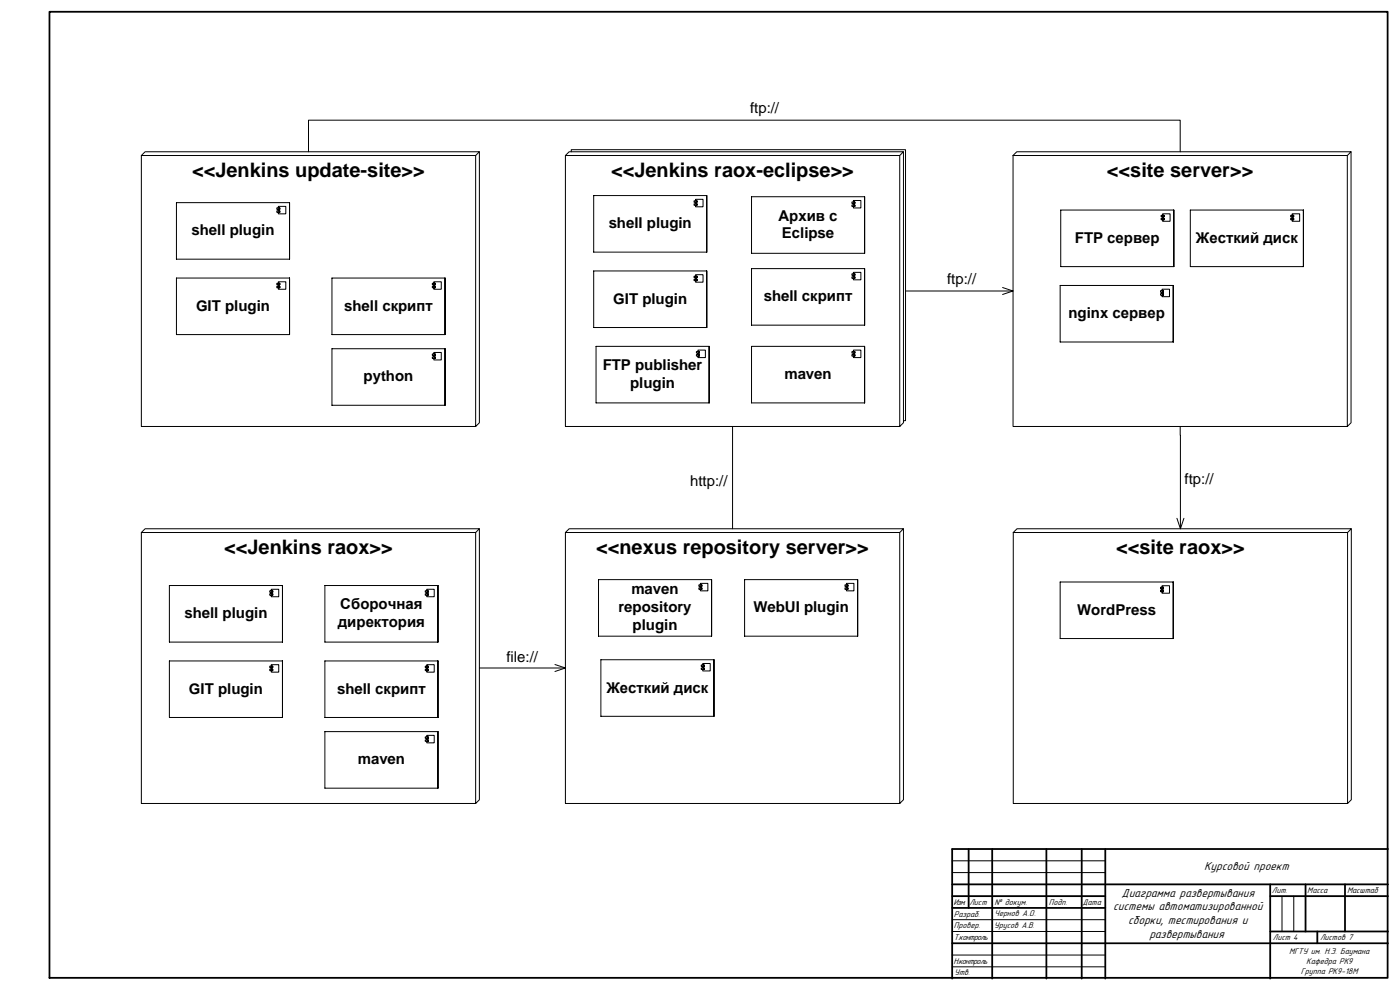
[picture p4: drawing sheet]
<svg xmlns="http://www.w3.org/2000/svg" width="594mm" height="420mm" viewBox="0 0 594 420" stroke-linecap="round" stroke-linejoin="round" font-family="sans-serif">
<path d="M430 66l1.6-1.6h141.9l-1.6 1.6zM430 66v115h141.9M571.9 66v115M573.5 64.4v115l-1.6 1.6" fill="none" stroke="#000" stroke-width=".42"/>
<path d="M450.3 89.2v23.9h47.9v-23.9zM450.3 89.2h47.9v23.9v-23.9z" fill-rule="evenodd" fill="#fff"/>
<path d="M450.3 89.2h47.9v23.9h-47.9z" fill="none" stroke="#000" stroke-width=".42"/>
<path d="M493.5 90.7v.7h.6v.6h-.6v.6h.6v.7h-.6v.6h3.2v-3.2zM492.9 92.6v.7h1.2v-.7zM492.9 91.4v.6h1.2v-.6z" fill-rule="evenodd" fill="#fff"/>
<path d="M492.9 92.6h1.2v.7h-1.2zM492.9 91.4h1.2v.6h-1.2zM493.5 90.7h3.2v3.2h-3.2v-.6h.6v-.7h-.6v-.6h.6v-.6h-.6z" fill="none" stroke="#000" stroke-width=".42"/>
<path d="M450 121.2v24h48v-24zM450 121.2h48v24v-24z" fill-rule="evenodd" fill="#fff"/>
<path d="M450 121.2h48v24h-48z" fill="none" stroke="#000" stroke-width=".42"/>
<path d="M493.2 122.7v.7h.7v.6h-.7v.6h.7v.7h-.7v.6h3.2v-3.2zM492.6 124.6v.7h1.3v-.7zM492.6 123.4v.6h1.3v-.6z" fill-rule="evenodd" fill="#fff"/>
<path d="M492.6 124.6h1.3v.7h-1.3zM492.6 123.4h1.3v.6h-1.3zM493.2 122.7h3.2v3.2h-3.2v-.6h.7v-.7h-.7v-.6h.7v-.6h-.7z" fill="none" stroke="#000" stroke-width=".42"/>
<path d="M505.2 89.2v23.9h48.1v-23.9zM505.2 89.2h48.1v23.9v-23.9z" fill-rule="evenodd" fill="#fff"/>
<path d="M505.2 89.2h48.1v23.9h-48.1z" fill="none" stroke="#000" stroke-width=".42"/>
<path d="M548.5 90.7v.7h.6v.6h-.6v.6h.6v.7h-.6v.6h3.2v-3.2zM547.9 92.6v.7h1.2v-.7zM547.9 91.4v.6h1.2v-.6z" fill-rule="evenodd" fill="#fff"/>
<path d="M547.9 92.6h1.2v.7h-1.2zM547.9 91.4h1.2v.6h-1.2zM548.5 90.7h3.2v3.2h-3.2v-.6h.6v-.7h-.6v-.6h.6v-.6h-.6z" fill="none" stroke="#000" stroke-width=".42"/>
<path d="M60 226v115h141.9v-115zM60 226l1.6-1.6h141.9l-1.6 1.6zM201.9 226v115l1.6-1.6v-115zM61.6 224.4h141.9v115v-115z" fill-rule="evenodd" fill="#fff"/>
<path d="M60 226l1.6-1.6h141.9l-1.6 1.6zM60 226v115h141.9M201.9 226v115M203.5 224.4v115l-1.6 1.6" fill="none" stroke="#000" stroke-width=".42"/>
<path d="M137.9 280.5v24h48v-24zM137.9 280.5h48v24v-24z" fill-rule="evenodd" fill="#fff"/>
<path d="M137.9 280.5h48v24h-48z" fill="none" stroke="#000" stroke-width=".42"/>
<path d="M181.1 282.1v.6h.7v.7h-.7v.6h.7v.6h-.7v.7h3.2v-3.2zM180.5 284v.6h1.3v-.6zM180.5 282.7v.7h1.3v-.7z" fill-rule="evenodd" fill="#fff"/>
<path d="M180.5 284h1.3v.6h-1.3zM180.5 282.7h1.3v.7h-1.3zM181.1 282.1h3.2v3.2h-3.2v-.7h.7v-.6h-.7v-.6h.7v-.7h-.7z" fill="none" stroke="#000" stroke-width=".42"/>
<path d="M71.9 248.5v24h48v-24zM71.9 248.5h48v24v-24z" fill-rule="evenodd" fill="#fff"/>
<path d="M71.9 248.5h48v24h-48z" fill="none" stroke="#000" stroke-width=".42"/>
<path d="M115.1 250.1v.6h.7v.7h-.7v.6h.7v.6h-.7v.7h3.2v-3.2zM114.5 252v.6h1.3v-.6zM114.5 250.7v.7h1.3v-.7z" fill-rule="evenodd" fill="#fff"/>
<path d="M114.5 252h1.3v.6h-1.3zM114.5 250.7h1.3v.7h-1.3zM115.1 250.1h3.2v3.2h-3.2v-.7h.7v-.6h-.7v-.6h.7v-.7h-.7z" fill="none" stroke="#000" stroke-width=".42"/>
<path d="M71.9 280.5v24h48v-24zM71.9 280.5h48v24v-24z" fill-rule="evenodd" fill="#fff"/>
<path d="M71.9 280.5h48v24h-48z" fill="none" stroke="#000" stroke-width=".42"/>
<path d="M115.1 282.1v.6h.7v.7h-.7v.6h.7v.6h-.7v.7h3.2v-3.2zM114.5 284v.6h1.3v-.6zM114.5 282.7v.7h1.3v-.7z" fill-rule="evenodd" fill="#fff"/>
<path d="M114.5 284h1.3v.6h-1.3zM114.5 282.7h1.3v.7h-1.3zM115.1 282.1h3.2v3.2h-3.2v-.7h.7v-.6h-.7v-.6h.7v-.7h-.7z" fill="none" stroke="#000" stroke-width=".42"/>
<path d="M137.9 248.5v24h48v-24zM137.9 248.5h48v24v-24z" fill-rule="evenodd" fill="#fff"/>
<path d="M137.9 248.5h48v24h-48z" fill="none" stroke="#000" stroke-width=".42"/>
<path d="M181.1 250.1v.6h.7v.7h-.7v.6h.7v.6h-.7v.7h3.2v-3.2zM180.5 252v.6h1.3v-.6zM180.5 250.7v.7h1.3v-.7z" fill-rule="evenodd" fill="#fff"/>
<path d="M180.5 252h1.3v.6h-1.3zM180.5 250.7h1.3v.7h-1.3zM181.1 250.1h3.2v3.2h-3.2v-.7h.7v-.6h-.7v-.6h.7v-.7h-.7z" fill="none" stroke="#000" stroke-width=".42"/>
<path d="M240 226v115h141.9v-115zM240 226l1.6-1.6h141.9l-1.6 1.6zM383.5 224.4l-1.6 1.6v115l1.6-1.6zM241.6 224.4h141.9v115v-115z" fill-rule="evenodd" fill="#fff"/>
<path d="M240 226l1.6-1.6h141.9l-1.6 1.6zM240 226v115h141.9M381.9 226v115M383.5 224.4v115l-1.6 1.6" fill="none" stroke="#000" stroke-width=".42"/>
<path d="M137.9 310.5v24h48v-24zM137.9 310.5h48v24v-24z" fill-rule="evenodd" fill="#fff"/>
<path d="M137.9 310.5h48v24h-48z" fill="none" stroke="#000" stroke-width=".42"/>
<path d="M181.1 312.1v.6h.7v.7h-.7v.6h.7v.6h-.7v.7h3.2v-3.2zM180.5 314v.6h1.3v-.6zM180.5 312.7v.7h1.3v-.7z" fill-rule="evenodd" fill="#fff"/>
<path d="M180.5 314h1.3v.6h-1.3zM180.5 312.7h1.3v.7h-1.3zM181.1 312.1h3.2v3.2h-3.2v-.7h.7v-.6h-.7v-.6h.7v-.7h-.7z" fill="none" stroke="#000" stroke-width=".42"/>
<path d="M240 66v115h141.9v-115zM240 66l1.6-1.6h141.9l-1.6 1.6zM383.5 64.4l-1.6 1.6v115l1.6-1.6zM242.5 63.5v.9h141v114.1h.9v-115z" fill-rule="evenodd" fill="#fff"/>
<path d="M240 66l1.6-1.6h141.9l-1.6 1.6zM240 66v115h141.9M242.5 64.4v-.9h141.9v115h-.9M381.9 66v115M383.5 64.4v115l-1.6 1.6" fill="none" stroke="#000" stroke-width=".42"/>
<path d="M60 66v115h141.9v-115zM60 66l1.6-1.6h141.9l-1.6 1.6zM203.5 64.4l-1.6 1.6v115l1.6-1.6zM61.6 64.4h141.9v115v-115z" fill-rule="evenodd" fill="#fff"/>
<path d="M60 66l1.6-1.6h141.9l-1.6 1.6zM60 66v115h141.9M201.9 66v115M203.5 64.4v115l-1.6 1.6" fill="none" stroke="#000" stroke-width=".42"/>
<path d="M253 147v24h48v-24zM253 147h48v24v-24z" fill-rule="evenodd" fill="#fff"/>
<path d="M253 147h48v24h-48z" fill="none" stroke="#000" stroke-width=".42"/>
<path d="M296.2 148.6v.6h.7v.7h-.7v.6h.7v.6h-.7v.7h3.2v-3.2zM295.6 150.5v.6h1.3v-.6zM295.6 149.2v.7h1.3v-.7z" fill-rule="evenodd" fill="#fff"/>
<path d="M295.6 150.5h1.3v.6h-1.3zM295.6 149.2h1.3v.7h-1.3zM296.2 148.6h3.2v3.2h-3.2v-.7h.7v-.6h-.7v-.6h.7v-.7h-.7z" fill="none" stroke="#000" stroke-width=".42"/>
<path d="M254 246v24h48v-24zM254 246h48v24v-24z" fill-rule="evenodd" fill="#fff"/>
<path d="M254 246h48v24h-48z" fill="none" stroke="#000" stroke-width=".42"/>
<path d="M297.3 247.6v.6h.6v.7h-.6v.6h.6v.6h-.6v.7h3.2v-3.2zM296.7 249.5v.6h1.2v-.6zM296.7 248.2v.7h1.2v-.7z" fill-rule="evenodd" fill="#fff"/>
<path d="M296.7 249.5h1.2v.6h-1.2zM296.7 248.2h1.2v.7h-1.2zM297.3 247.6h3.2v3.2h-3.2v-.7h.6v-.6h-.6v-.6h.6v-.7h-.6z" fill="none" stroke="#000" stroke-width=".42"/>
<path d="M316.1 246v24h47.9v-24zM316.1 246h47.9v24v-24z" fill-rule="evenodd" fill="#fff"/>
<path d="M316.1 246h47.9v24h-47.9z" fill="none" stroke="#000" stroke-width=".42"/>
<path d="M359.3 247.6v.6h.6v.7h-.6v.6h.6v.6h-.6v.7h3.2v-3.2zM358.7 249.5v.6h1.2v-.6zM358.7 248.2v.7h1.2v-.7z" fill-rule="evenodd" fill="#fff"/>
<path d="M358.7 249.5h1.2v.6h-1.2zM358.7 248.2h1.2v.7h-1.2zM359.3 247.6h3.2v3.2h-3.2v-.7h.6v-.6h-.6v-.6h.6v-.7h-.6z" fill="none" stroke="#000" stroke-width=".42"/>
<path d="M319 83.5v24h48v-24zM319 83.5h48v24v-24z" fill-rule="evenodd" fill="#fff"/>
<path d="M319 83.5h48v24h-48z" fill="none" stroke="#000" stroke-width=".42"/>
<path d="M362.2 85.1v.6h.7v.7h-.7v.6h.7v.6h-.7v.7h3.2v-3.2zM361.6 87v.6h1.3v-.6zM361.6 85.7v.7h1.3v-.7z" fill-rule="evenodd" fill="#fff"/>
<path d="M361.6 87h1.3v.6h-1.3zM361.6 85.7h1.3v.7h-1.3zM362.2 85.1h3.2v3.2h-3.2v-.7h.7v-.6h-.7v-.6h.7v-.7h-.7z" fill="none" stroke="#000" stroke-width=".42"/>
<path d="M140.9 118v24h48v-24zM140.9 118h48v24v-24z" fill-rule="evenodd" fill="#fff"/>
<path d="M140.9 118h48v24h-48z" fill="none" stroke="#000" stroke-width=".42"/>
<path d="M184.1 119.6v.6h.7v.7h-.7v.6h.7v.6h-.7v.7h3.2v-3.2zM183.5 121.5v.6h1.3v-.6zM183.5 120.2v.7h1.3v-.7z" fill-rule="evenodd" fill="#fff"/>
<path d="M184.1 119.6h3.2v3.2h-3.2v-.7h.7v-.6h-.7v-.6h.7v-.7h-.7zM183.5 121.5h1.3v.6h-1.3zM183.5 120.2h1.3v.7h-1.3z" fill="none" stroke="#000" stroke-width=".42"/>
<path d="M74.9 86v24h48v-24zM74.9 86h48v24v-24z" fill-rule="evenodd" fill="#fff"/>
<path d="M74.9 86h48v24h-48z" fill="none" stroke="#000" stroke-width=".42"/>
<path d="M118.1 87.6v.6h.7v.7h-.7v.6h.7v.6h-.7v.7h3.2v-3.2zM117.5 89.5v.6h1.3v-.6zM117.5 88.2v.7h1.3v-.7z" fill-rule="evenodd" fill="#fff"/>
<path d="M117.5 89.5h1.3v.6h-1.3zM117.5 88.2h1.3v.7h-1.3zM118.1 87.6h3.2v3.2h-3.2v-.7h.7v-.6h-.7v-.6h.7v-.7h-.7z" fill="none" stroke="#000" stroke-width=".42"/>
<path d="M74.9 118v24h48v-24zM74.9 118h48v24v-24z" fill-rule="evenodd" fill="#fff"/>
<path d="M74.9 118h48v24h-48z" fill="none" stroke="#000" stroke-width=".42"/>
<path d="M118.1 119.6v.6h.7v.7h-.7v.6h.7v.6h-.7v.7h3.2v-3.2zM117.5 121.5v.6h1.3v-.6zM117.5 120.2v.7h1.3v-.7z" fill-rule="evenodd" fill="#fff"/>
<path d="M118.1 119.6h3.2v3.2h-3.2v-.7h.7v-.6h-.7v-.6h.7v-.7h-.7zM117.5 121.5h1.3v.6h-1.3zM117.5 120.2h1.3v.7h-1.3z" fill="none" stroke="#000" stroke-width=".42"/>
<path d="M140.9 148v24h48v-24zM140.9 148h48v24v-24z" fill-rule="evenodd" fill="#fff"/>
<path d="M140.9 148h48v24h-48z" fill="none" stroke="#000" stroke-width=".42"/>
<path d="M184.1 149.6v.6h.7v.7h-.7v.6h.7v.6h-.7v.7h3.2v-3.2zM183.5 151.5v.6h1.3v-.6zM183.5 150.2v.7h1.3v-.7z" fill-rule="evenodd" fill="#fff"/>
<path d="M183.5 151.5h1.3v.6h-1.3zM183.5 150.2h1.3v.7h-1.3zM184.1 149.6h3.2v3.2h-3.2v-.7h.7v-.6h-.7v-.6h.7v-.7h-.7z" fill="none" stroke="#000" stroke-width=".42"/>
<path d="M255.1 280v24h48v-24zM255.1 280h48v24v-24z" fill-rule="evenodd" fill="#fff"/>
<path d="M255.1 280h48v24h-48z" fill="none" stroke="#000" stroke-width=".42"/>
<path d="M298.3 281.6v.6h.6v.7h-.6v.6h.6v.6h-.6v.7h3.2v-3.2zM297.7 283.5v.6h1.2v-.6zM297.7 282.2v.7h1.2v-.7z" fill-rule="evenodd" fill="#fff"/>
<path d="M203.5 283.5h36.5M235.6 282l4.4 1.5-4.4 1.5M297.7 283.5h1.2v.6h-1.2zM297.7 282.2h1.2v.7h-1.2zM298.3 281.6h3.2v3.2h-3.2v-.7h.6v-.6h-.6v-.6h.6v-.7h-.6z" fill="none" stroke="#000" stroke-width=".42"/>
<path d="M21 5h568v410h-568z" fill="none" stroke="#000" stroke-width=".76"/>
<path d="M215 275.2h13.4v7.6h-13.4z" fill-rule="evenodd" fill="#fff"/>
<path d="M310.9 181v43.4" fill="none" stroke="#000" stroke-width=".42"/>
<path d="M293 200.6h15.8v7.6h-15.8z" fill-rule="evenodd" fill="#fff"/>
<path d="M384.4 123.5h45.6M425.6 122l4.4 1.5-4.4 1.5" fill="none" stroke="#000" stroke-width=".42"/>
<g fill="#fff">
<path d="M402 114.6h12.3v7.6h-12.3z" fill-rule="evenodd"/>
<path d="M319 114v24h48v-24zM319 114h48v24v-24z" fill-rule="evenodd"/>
</g>
<path d="M319 114h48v24h-48z" fill="none" stroke="#000" stroke-width=".42"/>
<path d="M362.2 115.6v.6h.7v.7h-.7v.6h.7v.6h-.7v.7h3.2v-3.2zM361.6 117.5v.6h1.3v-.6zM361.6 116.2v.7h1.3v-.7z" fill-rule="evenodd" fill="#fff"/>
<path d="M361.6 117.5h1.3v.6h-1.3zM361.6 116.2h1.3v.7h-1.3zM362.2 115.6h3.2v3.2h-3.2v-.7h.7v-.6h-.7v-.6h.7v-.7h-.7z" fill="none" stroke="#000" stroke-width=".42"/>
<path d="M319 147v24h48v-24zM319 147h48v24v-24z" fill-rule="evenodd" fill="#fff"/>
<path d="M319 147h48v24h-48z" fill="none" stroke="#000" stroke-width=".42"/>
<path d="M362.2 148.6v.6h.7v.7h-.7v.6h.7v.6h-.7v.7h3.2v-3.2zM361.6 150.5v.6h1.3v-.6zM361.6 149.2v.7h1.3v-.7z" fill-rule="evenodd" fill="#fff"/>
<path d="M131 64.4v-13.4h370v13.4M361.6 150.5h1.3v.6h-1.3zM361.6 149.2h1.3v.7h-1.3zM362.2 148.6h3.2v3.2h-3.2v-.7h.7v-.6h-.7v-.6h.7v-.7h-.7z" fill="none" stroke="#000" stroke-width=".42"/>
<g fill="#fff">
<path d="M318.4 42.1h12.3v7.6h-12.3z" fill-rule="evenodd"/>
<path d="M430.1 226v115h141.9v-115zM430.1 226l1.6-1.6h141.9l-1.6 1.6zM573.6 224.4l-1.6 1.6v115l1.6-1.6zM431.7 224.4h141.9v115v-115z" fill-rule="evenodd"/>
</g>
<path d="M430.1 226l1.6-1.6h141.9l-1.6 1.6zM430.1 226v115h141.9M572 226v115M573.6 224.4v115l-1.6 1.6" fill="none" stroke="#000" stroke-width=".42"/>
<path d="M252 83v24h48v-24zM252 83h48v24v-24z" fill-rule="evenodd" fill="#fff"/>
<path d="M252 83h48v24h-48z" fill="none" stroke="#000" stroke-width=".42"/>
<path d="M295.2 84.6v.6h.7v.7h-.7v.6h.7v.6h-.7v.7h3.2v-3.2zM294.6 86.5v.6h1.3v-.6zM294.6 85.2v.7h1.3v-.7z" fill-rule="evenodd" fill="#fff"/>
<path d="M294.6 86.5h1.3v.6h-1.3zM294.6 85.2h1.3v.7h-1.3zM295.2 84.6h3.2v3.2h-3.2v-.7h.7v-.6h-.7v-.6h.7v-.7h-.7z" fill="none" stroke="#000" stroke-width=".42"/>
<path d="M252 115v24h48v-24zM252 115h48v24v-24z" fill-rule="evenodd" fill="#fff"/>
<path d="M252 115h48v24h-48z" fill="none" stroke="#000" stroke-width=".42"/>
<path d="M295.2 116.6v.6h.7v.7h-.7v.6h.7v.6h-.7v.7h3.2v-3.2zM294.6 118.5v.6h1.3v-.6zM294.6 117.2v.7h1.3v-.7z" fill-rule="evenodd" fill="#fff"/>
<path d="M294.6 118.5h1.3v.6h-1.3zM294.6 117.2h1.3v.7h-1.3zM295.2 116.6h3.2v3.2h-3.2v-.7h.7v-.6h-.7v-.6h.7v-.7h-.7zM501 181l.1 43.4M499.6 220l1.5 4.4 1.4-4.4" fill="none" stroke="#000" stroke-width=".42"/>
<g fill="#fff">
<path d="M502.8 199.7h12.4v7.6h-12.4z" fill-rule="evenodd"/>
<path d="M450 247v24h48v-24zM450 247h48v24v-24z" fill-rule="evenodd"/>
</g>
<path d="M450 247h48v24h-48z" fill="none" stroke="#000" stroke-width=".42"/>
<path d="M493.2 248.6v.6h.7v.7h-.7v.6h.7v.6h-.7v.7h3.2v-3.2zM492.6 250.5v.6h1.3v-.6zM492.6 249.2v.7h1.3v-.7z" fill-rule="evenodd" fill="#fff"/>
<path d="M492.6 250.5h1.3v.6h-1.3zM492.6 249.2h1.3v.7h-1.3zM493.2 248.6h3.2v3.2h-3.2v-.7h.7v-.6h-.7v-.6h.7v-.7h-.7zM404.2 370.3h65M404.2 365.3h65M404.2 395.3h65M404.2 390.3h65M544.2 380.3v15M549.2 380.3v15M404.2 410.3h65M404.2 405.3h65" fill="none" stroke="#000" stroke-width=".42"/>
<g fill="none" stroke="#000" stroke-width=".76">
<path d="M404.2 375.3h185M411.2 360.3v25M421.2 360.3v55M444.2 360.3v55M459.2 360.3v55M469.2 360.3v55M539.2 375.3v40M554.2 375.3v20M570.9 375.3v20M589.2 360.3h-185v55M404.2 385.3h65M404.2 380.3h65"/>
<path d="M539.2 380.3h50M539.2 395.3h50M559.2 395.3v5M404.2 400.3h185"/>
</g>
<g font-size="8.5">
<text x="81.5" y="75">&lt;&lt;Jenkins update-site&gt;&gt;</text>
<text x="259.4" y="75">&lt;&lt;Jenkins raox-eclipse&gt;&gt;</text>
<text x="469.9" y="75">&lt;&lt;site server&gt;&gt;</text>
<text x="95.2" y="235">&lt;&lt;Jenkins raox&gt;&gt;</text>
<text x="253.1" y="235">&lt;&lt;nexus repository server&gt;&gt;</text>
<text x="473.7" y="235">&lt;&lt;site raox&gt;&gt;</text>
</g>
<g font-size="6.3">
<text x="318.4" y="47.8">f</text>
<text x="320.1" y="47.8">tp://</text>
<text x="330.5" y="93.6">Архив с</text>
<text x="81.3" y="99.9">shell plugin</text>
<text x="258.4" y="96.9">shell plugin</text>
<text x="331.9" y="101.2">Eclipse</text>
<text x="456.2" y="103.1">FTP сервер</text>
<text x="507.6" y="103.1">Жесткий диск</text>
<text x="402" y="120.3">f</text>
<text x="403.8" y="120.3">tp://</text>
<text x="83.2" y="131.9">GIT plugin</text>
<text x="146.1" y="131.9">shell скрипт</text>
<text x="260.3" y="128.9">GIT plugin</text>
<text x="324.2" y="127.9">shell скрипт</text>
<text x="453.5" y="135.1">nginx сервер</text>
<text x="154.3" y="161.9">python</text>
<text x="255.8" y="157.1">FTP publisher</text>
<text x="332.9" y="160.9">maven</text>
<text x="267.5" y="164.7">plugin</text>
<text x="293" y="206.3">http://</text>
<text x="502.8" y="205.4">f</text>
<text x="504.6" y="205.4">tp://</text>
<text x="268" y="252.3">maven</text>
<text x="78.3" y="262.4">shell plugin</text>
<text x="144.4" y="258.6">Сборочная</text>
<text x="262.5" y="259.9">repository</text>
<text x="319.8" y="259.9">WebUI plugin</text>
<text x="457.2" y="260.9">WordPress</text>
<text x="143.4" y="266.2">директория</text>
<text x="268.5" y="267.5">plugin</text>
<text x="215" y="280.9">f</text>
<text x="216.7" y="280.9">ile://</text>
<text x="257.4" y="293.9">Жесткий диск</text>
<text x="80.2" y="294.4">GIT plugin</text>
<text x="143.1" y="294.4">shell скрипт</text>
<text x="151.8" y="324.4">maven</text>
</g>
<g font-size="5.2">
<text x="511.2" y="369">Курсовой проект</text>
<text x="476.1" y="380.5">Диаграмма развертывания</text>
<text x="472.5" y="386.4">системы автоматизированной</text>
<text x="478.8" y="392.3">сборки, тестирования и</text>
<text x="487.9" y="398.3">развертывания.</text>
</g>
<g font-size="3.7">
<text x="404.7" y="383.9">Изм.</text>
<text x="411.5" y="383.9">Лист</text>
<text x="422.2" y="383.9">№ докум.</text>
<text x="445.2" y="383.9">Подп.</text>
<text x="459.5" y="383.9">Дата</text>
<text x="539.9" y="378.9">Лит.</text>
<text x="554.9" y="378.9">Масса</text>
<text x="571.8" y="378.9">Масштаб</text>
<text x="404.9" y="389">Разраб.</text>
<text x="422.1" y="388.9">Чернов А.О.</text>
<text x="404.9" y="394">Провер.</text>
<text x="422" y="393.9">Урусов А.В.</text>
<text x="404.9" y="398.8">Т.контроль</text>
<text x="540.3" y="399">Лист 4</text>
<text x="560.3" y="399">Листов 7</text>
<text x="547.2" y="405">МГТУ им. Н.Э. Баумана</text>
<text x="404.7" y="409.1">Н.контроль</text>
<text x="405.1" y="413.8">Утв.</text>
<text x="552.1" y="413.4">Группа РК9-18М</text>
<text x="554.4" y="409.2">Кафедра РК9</text>
</g>
</svg>
